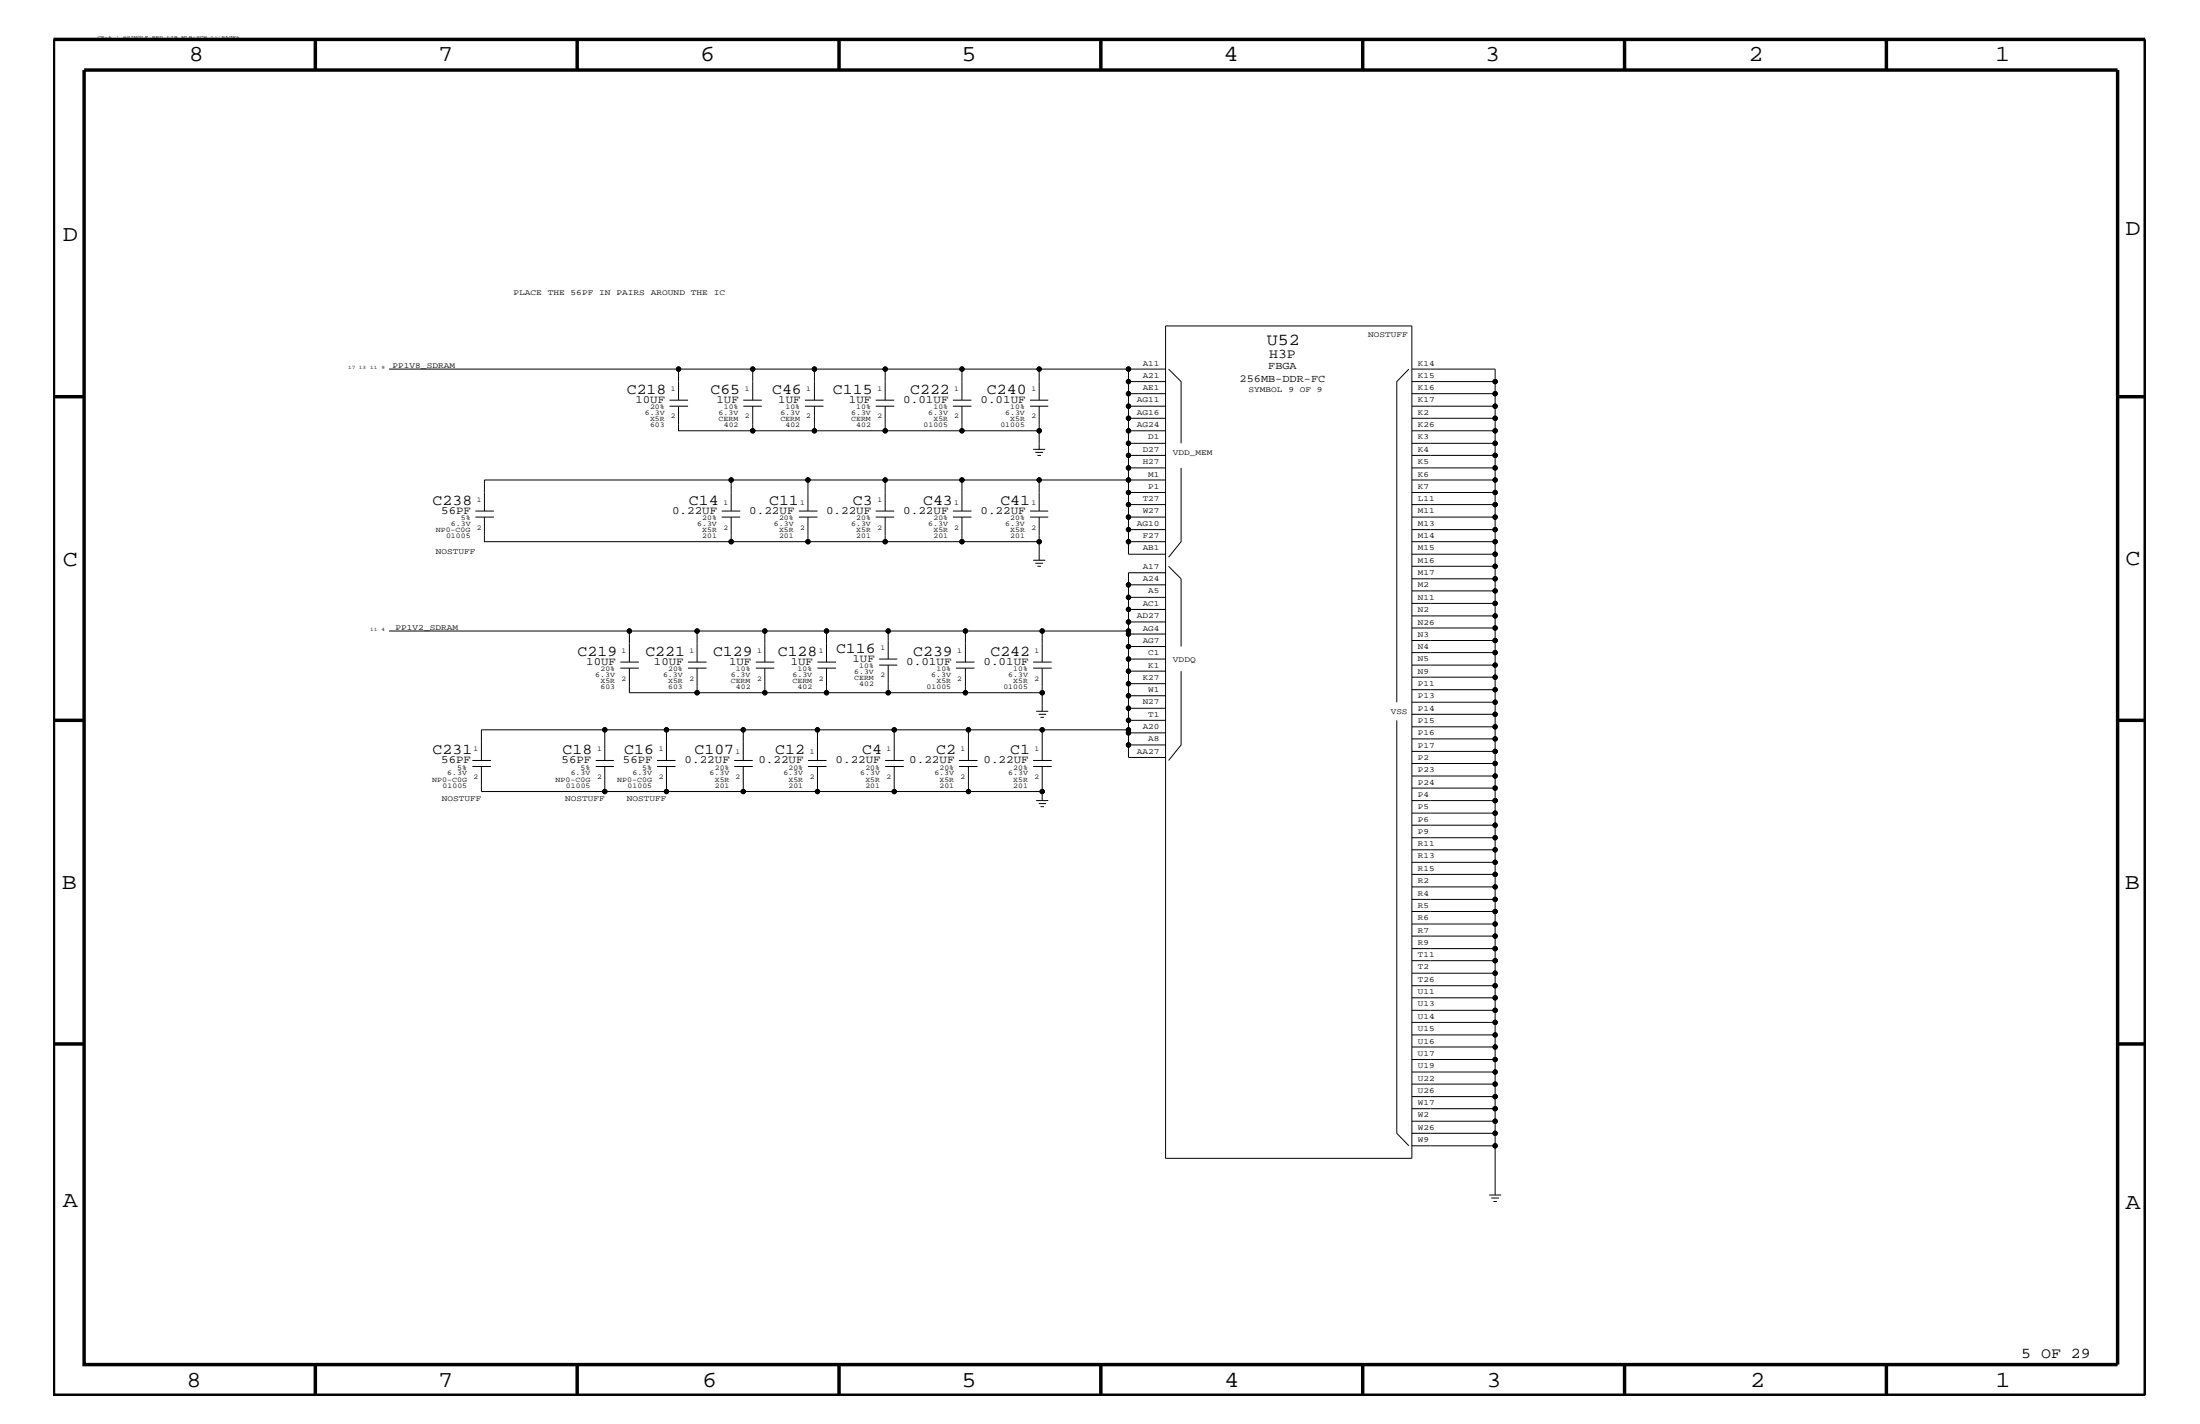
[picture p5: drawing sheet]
<svg xmlns="http://www.w3.org/2000/svg" width="432mm" height="279mm" viewBox="0 0 432 279" stroke-linecap="round" stroke-linejoin="round" font-family="sans-serif">
<g fill="none" stroke="#000" stroke-width=".2">
<path d="M76.4 72.4h56.8v6.1M131.4 79.7h3.6M131.4 78.5h3.6M133.2 79.7v4.8h26.7M133.2 72.4h14.5v6.1M145.9 79.7h3.6M145.9 78.5h3.6M147.7 72.4h26M147.7 79.7v4.8M158 79.7h3.6M158 78.5h3.6M159.9 72.4v6.1"/>
<path d="M159.9 79.7v4.8M171.9 79.7h3.6M171.9 78.5h3.6M173.7 72.4h15.1v6.1M173.7 72.4v6.1M173.7 79.7v4.8M187 79.7h3.7M187 78.5h3.7M188.8 79.7v4.8h15.2M188.8 72.4h15.2v6.1M202.2 79.7h3.5M202.2 78.5h3.5"/>
<path d="M204 79.7v8.5M204 72.4h24.8M221.5 74.9v2.3h7.3M221.5 77.2v2.5h7.3M221.5 79.7v2.4h7.3M221.5 74.9h7.3M221.5 72.4v2.5M228.8 64h48.3v163.3h-48.3zM229.4 72.4l2.4 2.5v12.1M276.5 72.4l-2.3 2.5v62.9M277.1 79.7h16.4v2.4M277.1 77.2h16.4v2.5"/>
<path d="M277.1 74.9h16.4v2.3M277.1 72.4h16.4v2.5M143.5 94.2v6.1M158.6 94.2v6.1M159.9 84.5h28.9M173.7 94.2v6.1M188.8 94.2v6.1M202.8 88.2h2.3M203.2 88.8h1.5M203.6 89.4h.7M204 94.2v6.1M221.5 82.1v2.4h7.3"/>
<path d="M221.5 84.5v2.5h7.3M221.5 87v2.4h7.3M221.5 89.4v2.4h7.3M221.5 91.8v2.4h-126.4v6.1M221.5 99h7.3M221.5 96.6v4.9M228.8 94.2h-7.3v2.4h7.3M231.8 91.8v14.5l-2.4 3M277.1 99h16.4v2.5M277.1 96.6h16.4v2.4M277.1 94.2h16.4v2.4M277.1 91.8h16.4v2.4"/>
<path d="M277.1 89.4h16.4v2.4M277.1 87h16.4v2.4M277.1 84.5h16.4v2.5M277.1 82.1h16.4v2.4M93.3 101.5h3.6M93.3 100.3h3.6M95.1 101.5v4.8h63.5M141.6 101.5h3.7M141.6 100.3h3.7M143.5 101.5v4.8M156.8 101.5h3.6M156.8 100.3h3.6"/>
<path d="M158.6 101.5v4.8M158.6 106.3h30.2M171.9 101.5h3.6M171.9 100.3h3.6M173.7 101.5v4.8M187 101.5h3.7M187 100.3h3.7M188.8 101.5v4.8h15.2M202.2 101.5h3.5M202.2 100.3h3.5M202.8 109.9h2.3M203.2 110.5h1.5"/>
<path d="M203.6 111.1h.7M204 101.5v8.4M221.5 114.8v2.4h7.3M221.5 117.2v2.4h7.3M221.5 106.3v2.4h7.3M221.5 119.6v2.4M228.8 103.9h-7.3v2.4h7.3M228.8 101.5h-7.3v2.4M228.8 112.4h-7.3v2.4h7.3M229.4 111.1l2.4 2.5v13.3M277.1 118.4h16.4v2.4M277.1 115.9h16.4v2.5"/>
<path d="M277.1 113.6h16.4v2.3M277.1 111.1h16.4v2.5M277.1 108.7h16.4v2.4M277.1 106.3h16.4v2.4M277.1 103.9h16.4v2.4M277.1 101.5h16.4v2.4M76.4 123.8h47.1M121.8 131.1h3.6M121.8 129.9h3.6M123.5 129.9v-6.1h13.3v6.1M123.5 131.1v4.8h13.3M135 131.1h3.7"/>
<path d="M135 129.9h3.7M136.8 131.1v4.8h13.3M136.8 123.8h13.3v6.1M148.3 131.1h3.7M148.3 129.9h3.7M150.1 123.8h12.1v6.1M150.1 131.1v4.8M150.1 135.9h39.4M160.4 131.1h3.7M160.4 129.9h3.7M162.2 123.8h12.1v5.5M162.2 131.1v4.8"/>
<path d="M172.6 130.5h3.5M172.6 129.3h3.5M174.3 130.5v5.4M174.3 123.8h15.2M187.6 131.1h3.7M187.6 129.9h3.7M189.5 131.1v4.8h15.1M189.5 129.9v-6.1h15.1v6.1M202.8 131.1h3.6M202.8 129.9h3.6M203.4 139.6h2.3M204.6 131.1v8.5"/>
<path d="M204.6 123.8h16.9M221.5 122v2.4h7.3M221.5 124.4v4.9h7.3M221.5 129.3v4.8h7.3M221.5 136.5v4.8h7.3M221.5 139h7.3M221.5 136.5h7.3M221.5 122h7.3M221.5 126.9h7.3M221.5 131.7h7.3M221.5 134.1v2.4M231.8 131.7v14.5l-2.4 3"/>
<path d="M277.1 137.8h16.4v2.4M277.1 135.3h16.4v2.5M277.1 132.9h16.4v2.4M277.1 130.5h16.4v2.4M277.1 128h16.4v2.5M277.1 125.7h16.4v2.3M277.1 123.2h16.4v2.5M277.1 120.8h16.4v2.4M92.7 150.4h3.7M92.7 149.2h3.7M94.5 150.4v4.9h95.6M116.9 150.4h3.6"/>
<path d="M116.9 149.2h3.6M118.7 150.4v4.9M118.7 143.2h-24.2v6M128.9 150.4h3.7M128.9 149.2h3.7M130.8 143.2h-12.1v6M130.8 150.4v4.9M144.1 150.4h3.6M144.1 149.2h3.6M145.9 143.2h-15.1v6M145.9 143.2v6M145.9 150.4v4.9"/>
<path d="M145.9 143.2h75.6M158.6 150.4h3.6M158.6 149.2h3.6M160.4 143.2v6M160.4 150.4v4.9M173.7 150.4h3.7M173.7 149.2h3.7M175.5 143.2v6M175.5 150.4v4.9M188.2 150.4h3.7M188.2 149.2h3.7M190.1 150.4v4.9h14.5"/>
<path d="M190.1 143.2v6M202.8 150.4h3.6M202.8 149.2h3.6M203.4 157.1h2.3M203.9 157.7h1.4M203.9 140.2h1.4M204.2 158.3h.7M204.2 140.7h.7M204.6 143.2v6M204.6 150.4v6.7M221.5 143.8h7.3M221.5 146.2h7.3"/>
<path d="M221.5 141.3v7.3h7.3M274.2 141.3v81.1l2.3 2.4M277.1 159.5h16.4v2.4M277.1 157.1h16.4v2.4M277.1 154.6h16.4v2.5M277.1 152.3h16.4v2.3M277.1 149.8h16.4v2.5M277.1 147.4h16.4v2.4M277.1 145h16.4v2.4M277.1 142.6h16.4v2.4M277.1 140.2h16.4v2.4M277.1 178.8h16.4v2.5"/>
<path d="M277.1 176.5h16.4v2.3M277.1 174h16.4v2.5M277.1 171.6h16.4v2.4M277.1 169.2h16.4v2.4M277.1 166.7h16.4v2.5M277.1 164.4h16.4v2.3M277.1 161.9h16.4v2.5M277.1 198.2h16.4v2.4M277.1 195.8h16.4v2.4M277.1 193.4h16.4v2.4M277.1 191h16.4v2.4M277.1 188.5h16.4v2.5"/>
<path d="M277.1 186.1h16.4v2.4M277.1 183.7h16.4v2.4M277.1 181.3h16.4v2.4M277.1 220h16.4v2.4M277.1 217.5h16.4v2.5M277.1 215.2h16.4v2.3M277.1 212.7h16.4v2.5M277.1 210.3h16.4v2.4M277.1 207.9h16.4v2.4M277.1 205.4h16.4v2.5M277.1 203.1h16.4v2.3M277.1 200.6h16.4v2.5"/>
<path d="M277.1 224.8h16.4v9.7M277.1 222.4h16.4v2.4M292.3 234.5h2.3M292.7 235.1h1.5M293.1 235.7h.7"/>
<circle cx="133.2" cy="72.4" r=".42"/>
<circle cx="147.7" cy="72.4" r=".42"/>
<circle cx="159.9" cy="72.4" r=".42"/>
<circle cx="173.7" cy="72.4" r=".42"/>
<circle cx="188.8" cy="72.4" r=".42"/>
<circle cx="204" cy="72.4" r=".42"/>
<circle cx="221.5" cy="72.4" r=".42"/>
<circle cx="221.5" cy="79.7" r=".42"/>
<circle cx="221.5" cy="74.9" r=".42"/>
<circle cx="221.5" cy="77.2" r=".42"/>
<circle cx="293.5" cy="79.7" r=".42"/>
<circle cx="293.5" cy="77.2" r=".42"/>
<circle cx="293.5" cy="74.9" r=".42"/>
<circle cx="143.5" cy="94.2" r=".42"/>
<circle cx="147.7" cy="84.5" r=".42"/>
<circle cx="158.6" cy="94.2" r=".42"/>
<circle cx="159.9" cy="84.5" r=".42"/>
<circle cx="173.7" cy="94.2" r=".42"/>
<circle cx="173.7" cy="84.5" r=".42"/>
<circle cx="188.8" cy="94.2" r=".42"/>
<circle cx="188.8" cy="84.5" r=".42"/>
<circle cx="204" cy="94.2" r=".42"/>
<circle cx="204" cy="84.5" r=".42"/>
<circle cx="221.5" cy="89.4" r=".42"/>
<circle cx="221.5" cy="96.6" r=".42"/>
<circle cx="221.5" cy="87" r=".42"/>
<circle cx="221.5" cy="82.1" r=".42"/>
<circle cx="221.5" cy="99" r=".42"/>
<circle cx="221.5" cy="94.2" r=".42"/>
<circle cx="221.5" cy="84.5" r=".42"/>
<circle cx="221.5" cy="91.8" r=".42"/>
<circle cx="293.5" cy="96.6" r=".42"/>
<circle cx="293.5" cy="89.4" r=".42"/>
<circle cx="293.5" cy="94.2" r=".42"/>
<circle cx="293.5" cy="82.1" r=".42"/>
<circle cx="293.5" cy="91.8" r=".42"/>
<circle cx="293.5" cy="84.5" r=".42"/>
<circle cx="293.5" cy="87" r=".42"/>
<circle cx="293.5" cy="99" r=".42"/>
<circle cx="143.5" cy="106.3" r=".42"/>
<circle cx="158.6" cy="106.3" r=".42"/>
<circle cx="173.7" cy="106.3" r=".42"/>
<circle cx="188.8" cy="106.3" r=".42"/>
<circle cx="204" cy="106.3" r=".42"/>
<circle cx="221.5" cy="106.3" r=".42"/>
<circle cx="221.5" cy="114.8" r=".42"/>
<circle cx="221.5" cy="103.9" r=".42"/>
<circle cx="221.5" cy="119.6" r=".42"/>
<circle cx="221.5" cy="101.5" r=".42"/>
<circle cx="221.5" cy="117.2" r=".42"/>
<circle cx="293.5" cy="106.3" r=".42"/>
<circle cx="293.5" cy="113.6" r=".42"/>
<circle cx="293.5" cy="118.4" r=".42"/>
<circle cx="293.5" cy="101.5" r=".42"/>
<circle cx="293.5" cy="115.9" r=".42"/>
<circle cx="293.5" cy="103.9" r=".42"/>
<circle cx="293.5" cy="111.1" r=".42"/>
<circle cx="293.5" cy="108.7" r=".42"/>
<circle cx="123.5" cy="123.8" r=".42"/>
<circle cx="136.8" cy="135.9" r=".42"/>
<circle cx="136.8" cy="123.8" r=".42"/>
<circle cx="150.1" cy="135.9" r=".42"/>
<circle cx="150.1" cy="123.8" r=".42"/>
<circle cx="162.2" cy="135.9" r=".42"/>
<circle cx="162.2" cy="123.8" r=".42"/>
<circle cx="174.3" cy="135.9" r=".42"/>
<circle cx="174.3" cy="123.8" r=".42"/>
<circle cx="189.5" cy="135.9" r=".42"/>
<circle cx="189.5" cy="123.8" r=".42"/>
<circle cx="204.6" cy="135.9" r=".42"/>
<circle cx="204.6" cy="123.8" r=".42"/>
<circle cx="221.5" cy="122" r=".42"/>
<circle cx="221.5" cy="131.7" r=".42"/>
<circle cx="221.5" cy="139" r=".42"/>
<circle cx="221.5" cy="136.5" r=".42"/>
<circle cx="221.5" cy="126.9" r=".42"/>
<circle cx="221.5" cy="123.8" r=".42"/>
<circle cx="221.5" cy="124.4" r=".42"/>
<circle cx="221.5" cy="134.1" r=".42"/>
<circle cx="221.5" cy="129.3" r=".42"/>
<circle cx="293.5" cy="130.5" r=".42"/>
<circle cx="293.5" cy="123.2" r=".42"/>
<circle cx="293.5" cy="137.8" r=".42"/>
<circle cx="293.5" cy="125.7" r=".42"/>
<circle cx="293.5" cy="132.9" r=".42"/>
<circle cx="293.5" cy="135.3" r=".42"/>
<circle cx="293.5" cy="120.8" r=".42"/>
<circle cx="293.5" cy="128" r=".42"/>
<circle cx="118.7" cy="143.2" r=".42"/>
<circle cx="118.7" cy="155.3" r=".42"/>
<circle cx="130.8" cy="143.2" r=".42"/>
<circle cx="130.8" cy="155.3" r=".42"/>
<circle cx="145.9" cy="155.3" r=".42"/>
<circle cx="145.9" cy="143.2" r=".42"/>
<circle cx="160.4" cy="155.3" r=".42"/>
<circle cx="160.4" cy="143.2" r=".42"/>
<circle cx="175.5" cy="155.3" r=".42"/>
<circle cx="175.5" cy="143.2" r=".42"/>
<circle cx="190.1" cy="155.3" r=".42"/>
<circle cx="190.1" cy="143.2" r=".42"/>
<circle cx="204.6" cy="143.2" r=".42"/>
<circle cx="204.6" cy="155.3" r=".42"/>
<circle cx="221.5" cy="141.3" r=".42"/>
<circle cx="221.5" cy="146.2" r=".42"/>
<circle cx="221.5" cy="143.2" r=".42"/>
<circle cx="221.5" cy="143.8" r=".42"/>
<circle cx="293.5" cy="142.6" r=".42"/>
<circle cx="293.5" cy="147.4" r=".42"/>
<circle cx="293.5" cy="149.8" r=".42"/>
<circle cx="293.5" cy="145" r=".42"/>
<circle cx="293.5" cy="154.6" r=".42"/>
<circle cx="293.5" cy="140.2" r=".42"/>
<circle cx="293.5" cy="159.5" r=".42"/>
<circle cx="293.5" cy="157.1" r=".42"/>
<circle cx="293.5" cy="152.3" r=".42"/>
<circle cx="293.5" cy="161.9" r=".42"/>
<circle cx="293.5" cy="174" r=".42"/>
<circle cx="293.5" cy="176.5" r=".42"/>
<circle cx="293.5" cy="166.7" r=".42"/>
<circle cx="293.5" cy="178.8" r=".42"/>
<circle cx="293.5" cy="164.4" r=".42"/>
<circle cx="293.5" cy="171.6" r=".42"/>
<circle cx="293.5" cy="169.2" r=".42"/>
<circle cx="293.5" cy="183.7" r=".42"/>
<circle cx="293.5" cy="188.5" r=".42"/>
<circle cx="293.5" cy="181.3" r=".42"/>
<circle cx="293.5" cy="191" r=".42"/>
<circle cx="293.5" cy="193.4" r=".42"/>
<circle cx="293.5" cy="195.8" r=".42"/>
<circle cx="293.5" cy="198.2" r=".42"/>
<circle cx="293.5" cy="186.1" r=".42"/>
<circle cx="293.5" cy="212.7" r=".42"/>
<circle cx="293.5" cy="215.2" r=".42"/>
<circle cx="293.5" cy="217.5" r=".42"/>
<circle cx="293.5" cy="205.4" r=".42"/>
<circle cx="293.5" cy="207.9" r=".42"/>
<circle cx="293.5" cy="220" r=".42"/>
<circle cx="293.5" cy="200.6" r=".42"/>
<circle cx="293.5" cy="210.3" r=".42"/>
<circle cx="293.5" cy="203.1" r=".42"/>
<circle cx="293.5" cy="224.8" r=".42"/>
<circle cx="293.5" cy="222.4" r=".42"/>
</g>
<g fill="none" stroke="#000" stroke-width=".68" stroke-linecap="butt">
<path d="M10.5 7.7h410.5v266.1h-410.5zM16.5 13.7h399.1v254h-399.1zM61.9 7.7v6M113.3 7.7v6M164.7 7.7v6M216.1 7.7v6M267.5 7.7v6M318.9 7.7v6M370.2 7.7v6M10.5 77.8h6M415.6 77.8h5.4M10.5 141.3h6"/>
<path d="M415.6 141.3h5.4M10.5 204.8h6M415.6 204.8h5.4M61.9 267.7v6.1M113.3 267.7v6.1M164.7 267.7v6.1M216.1 268v5.8M267.5 267.7v6.1M318.9 267.7v6.1M370.2 267.7v6.1"/>
</g>
<g fill="#000">
<circle cx="133.2" cy="72.4" r=".42"/>
<circle cx="147.7" cy="72.4" r=".42"/>
<circle cx="159.9" cy="72.4" r=".42"/>
<circle cx="173.7" cy="72.4" r=".42"/>
<circle cx="188.8" cy="72.4" r=".42"/>
<circle cx="204" cy="72.4" r=".42"/>
<circle cx="221.5" cy="72.4" r=".42"/>
<circle cx="221.5" cy="79.7" r=".42"/>
<circle cx="221.5" cy="74.9" r=".42"/>
<circle cx="221.5" cy="77.2" r=".42"/>
<circle cx="293.5" cy="79.7" r=".42"/>
<circle cx="293.5" cy="77.2" r=".42"/>
<circle cx="293.5" cy="74.9" r=".42"/>
<circle cx="143.5" cy="94.2" r=".42"/>
<circle cx="147.7" cy="84.5" r=".42"/>
<circle cx="158.6" cy="94.2" r=".42"/>
<circle cx="159.9" cy="84.5" r=".42"/>
<circle cx="173.7" cy="94.2" r=".42"/>
<circle cx="173.7" cy="84.5" r=".42"/>
<circle cx="188.8" cy="94.2" r=".42"/>
<circle cx="188.8" cy="84.5" r=".42"/>
<circle cx="204" cy="94.2" r=".42"/>
<circle cx="204" cy="84.5" r=".42"/>
<circle cx="221.5" cy="89.4" r=".42"/>
<circle cx="221.5" cy="96.6" r=".42"/>
<circle cx="221.5" cy="87" r=".42"/>
<circle cx="221.5" cy="82.1" r=".42"/>
<circle cx="221.5" cy="99" r=".42"/>
<circle cx="221.5" cy="94.2" r=".42"/>
<circle cx="221.5" cy="84.5" r=".42"/>
<circle cx="221.5" cy="91.8" r=".42"/>
<circle cx="293.5" cy="96.6" r=".42"/>
<circle cx="293.5" cy="89.4" r=".42"/>
<circle cx="293.5" cy="94.2" r=".42"/>
<circle cx="293.5" cy="82.1" r=".42"/>
<circle cx="293.5" cy="91.8" r=".42"/>
<circle cx="293.5" cy="84.5" r=".42"/>
<circle cx="293.5" cy="87" r=".42"/>
<circle cx="293.5" cy="99" r=".42"/>
<circle cx="143.5" cy="106.3" r=".42"/>
<circle cx="158.6" cy="106.3" r=".42"/>
<circle cx="173.7" cy="106.3" r=".42"/>
<circle cx="188.8" cy="106.3" r=".42"/>
<circle cx="204" cy="106.3" r=".42"/>
<circle cx="221.5" cy="106.3" r=".42"/>
<circle cx="221.5" cy="114.8" r=".42"/>
<circle cx="221.5" cy="103.9" r=".42"/>
<circle cx="221.5" cy="119.6" r=".42"/>
<circle cx="221.5" cy="101.5" r=".42"/>
<circle cx="221.5" cy="117.2" r=".42"/>
<circle cx="293.5" cy="106.3" r=".42"/>
<circle cx="293.5" cy="113.6" r=".42"/>
<circle cx="293.5" cy="118.4" r=".42"/>
<circle cx="293.5" cy="101.5" r=".42"/>
<circle cx="293.5" cy="115.9" r=".42"/>
<circle cx="293.5" cy="103.9" r=".42"/>
<circle cx="293.5" cy="111.1" r=".42"/>
<circle cx="293.5" cy="108.7" r=".42"/>
<circle cx="123.5" cy="123.8" r=".42"/>
<circle cx="136.8" cy="135.9" r=".42"/>
<circle cx="136.8" cy="123.8" r=".42"/>
<circle cx="150.1" cy="135.9" r=".42"/>
<circle cx="150.1" cy="123.8" r=".42"/>
<circle cx="162.2" cy="135.9" r=".42"/>
<circle cx="162.2" cy="123.8" r=".42"/>
<circle cx="174.3" cy="135.9" r=".42"/>
<circle cx="174.3" cy="123.8" r=".42"/>
<circle cx="189.5" cy="135.9" r=".42"/>
<circle cx="189.5" cy="123.8" r=".42"/>
<circle cx="204.6" cy="135.9" r=".42"/>
<circle cx="204.6" cy="123.8" r=".42"/>
<circle cx="221.5" cy="122" r=".42"/>
<circle cx="221.5" cy="131.7" r=".42"/>
<circle cx="221.5" cy="139" r=".42"/>
<circle cx="221.5" cy="136.5" r=".42"/>
<circle cx="221.5" cy="126.9" r=".42"/>
<circle cx="221.5" cy="123.8" r=".42"/>
<circle cx="221.5" cy="124.4" r=".42"/>
<circle cx="221.5" cy="134.1" r=".42"/>
<circle cx="221.5" cy="129.3" r=".42"/>
<circle cx="293.5" cy="130.5" r=".42"/>
<circle cx="293.5" cy="123.2" r=".42"/>
<circle cx="293.5" cy="137.8" r=".42"/>
<circle cx="293.5" cy="125.7" r=".42"/>
<circle cx="293.5" cy="132.9" r=".42"/>
<circle cx="293.5" cy="135.3" r=".42"/>
<circle cx="293.5" cy="120.8" r=".42"/>
<circle cx="293.5" cy="128" r=".42"/>
<circle cx="118.7" cy="143.2" r=".42"/>
<circle cx="118.7" cy="155.3" r=".42"/>
<circle cx="130.8" cy="143.2" r=".42"/>
<circle cx="130.8" cy="155.3" r=".42"/>
<circle cx="145.9" cy="155.3" r=".42"/>
<circle cx="145.9" cy="143.2" r=".42"/>
<circle cx="160.4" cy="155.3" r=".42"/>
<circle cx="160.4" cy="143.2" r=".42"/>
<circle cx="175.5" cy="155.3" r=".42"/>
<circle cx="175.5" cy="143.2" r=".42"/>
<circle cx="190.1" cy="155.3" r=".42"/>
<circle cx="190.1" cy="143.2" r=".42"/>
<circle cx="204.6" cy="143.2" r=".42"/>
<circle cx="204.6" cy="155.3" r=".42"/>
<circle cx="221.5" cy="141.3" r=".42"/>
<circle cx="221.5" cy="146.2" r=".42"/>
<circle cx="221.5" cy="143.2" r=".42"/>
<circle cx="221.5" cy="143.8" r=".42"/>
<circle cx="293.5" cy="142.6" r=".42"/>
<circle cx="293.5" cy="147.4" r=".42"/>
<circle cx="293.5" cy="149.8" r=".42"/>
<circle cx="293.5" cy="145" r=".42"/>
<circle cx="293.5" cy="154.6" r=".42"/>
<circle cx="293.5" cy="140.2" r=".42"/>
<circle cx="293.5" cy="159.5" r=".42"/>
<circle cx="293.5" cy="157.1" r=".42"/>
<circle cx="293.5" cy="152.3" r=".42"/>
<circle cx="293.5" cy="161.9" r=".42"/>
<circle cx="293.5" cy="174" r=".42"/>
<circle cx="293.5" cy="176.5" r=".42"/>
<circle cx="293.5" cy="166.7" r=".42"/>
<circle cx="293.5" cy="178.8" r=".42"/>
<circle cx="293.5" cy="164.4" r=".42"/>
<circle cx="293.5" cy="171.6" r=".42"/>
<circle cx="293.5" cy="169.2" r=".42"/>
<circle cx="293.5" cy="183.7" r=".42"/>
<circle cx="293.5" cy="188.5" r=".42"/>
<circle cx="293.5" cy="181.3" r=".42"/>
<circle cx="293.5" cy="191" r=".42"/>
<circle cx="293.5" cy="193.4" r=".42"/>
<circle cx="293.5" cy="195.8" r=".42"/>
<circle cx="293.5" cy="198.2" r=".42"/>
<circle cx="293.5" cy="186.1" r=".42"/>
<circle cx="293.5" cy="212.7" r=".42"/>
<circle cx="293.5" cy="215.2" r=".42"/>
<circle cx="293.5" cy="217.5" r=".42"/>
<circle cx="293.5" cy="205.4" r=".42"/>
<circle cx="293.5" cy="207.9" r=".42"/>
<circle cx="293.5" cy="220" r=".42"/>
<circle cx="293.5" cy="200.6" r=".42"/>
<circle cx="293.5" cy="210.3" r=".42"/>
<circle cx="293.5" cy="203.1" r=".42"/>
<circle cx="293.5" cy="224.8" r=".42"/>
<circle cx="293.5" cy="222.4" r=".42"/>
</g>
<g font-size="4.5">
<text x="37.1" y="12.1">8</text>
<text x="86" y="12.1">7</text>
<text x="137.4" y="12.1">6</text>
<text x="188.7" y="12.1">5</text>
<text x="240.1" y="12.1">4</text>
<text x="291.5" y="12.1">3</text>
<text x="343.2" y="12.1">2</text>
<text x="391.6" y="12.1">1</text>
<text x="12.4" y="47.3">D</text>
<text x="417.2" y="46.2">D</text>
<text x="12.4" y="111">C</text>
<text x="417.2" y="110.8">C</text>
<text x="12.1" y="174.5">B</text>
<text x="417.1" y="174.4">B</text>
<text x="12.4" y="236.8">A</text>
<text x="417.2" y="237.2">A</text>
<text x="36.6" y="272.1">8</text>
<text x="86" y="272.1">7</text>
<text x="137.8" y="272.1">6</text>
<text x="188.7" y="272.1">5</text>
<text x="240.3" y="272.1">4</text>
<text x="291.8" y="272.1">3</text>
<text x="343.5" y="272.1">2</text>
<text x="391.7" y="272.1">1</text>
</g>
<text font-size="3.3" x="248.6" y="67.7">U52</text>
<g font-size="3">
<text x="123" y="77.2">C218</text>
<text x="139.4" y="77.2">C65</text>
<text x="151.6" y="77.2">C46</text>
<text x="163.5" y="77.2">C115</text>
<text x="178.6" y="77.2">C222</text>
<text x="193.7" y="77.2">C240</text>
<text x="84.9" y="99">C238</text>
<text x="135.2" y="99">C14</text>
<text x="151" y="99">C11</text>
<text x="167.4" y="99">C3</text>
<text x="181.2" y="99">C43</text>
<text x="196.3" y="99">C41</text>
<text x="113.4" y="128.6">C219</text>
<text x="126.7" y="128.6">C221</text>
<text x="140" y="128.6">C129</text>
<text x="152.7" y="128.6">C128</text>
<text x="164.1" y="128">C116</text>
<text x="179.2" y="128.6">C239</text>
<text x="194.4" y="128.6">C242</text>
<text x="84.9" y="148">C231</text>
<text x="110.4" y="148">C18</text>
<text x="122.5" y="148">C16</text>
<text x="136.3" y="148">C107</text>
<text x="152.1" y="148">C12</text>
<text x="169.2" y="148">C4</text>
<text x="183.7" y="148">C2</text>
<text x="198.3" y="148">C1</text>
<text x="396.7" y="266.5">5 OF 29</text>
</g>
<text font-size="2.6" x="249.1" y="70.2">H3P</text>
<g font-size="2.2">
<text x="124.7" y="79.1">10UF</text>
<text x="140.6" y="79.1">1UF</text>
<text x="152.7" y="79.1">1UF</text>
<text x="166.6" y="79.1">1UF</text>
<text x="177.3" y="79.1">0.01UF</text>
<text x="192.4" y="79.1">0.01UF</text>
<text x="86.6" y="100.9">56PF</text>
<text x="131.9" y="100.9">0.22UF</text>
<text x="147.1" y="100.9">0.22UF</text>
<text x="162.1" y="100.9">0.22UF</text>
<text x="177.3" y="100.9">0.22UF</text>
<text x="192.4" y="100.9">0.22UF</text>
<text x="115.1" y="130.5">10UF</text>
<text x="128.4" y="130.5">10UF</text>
<text x="143.1" y="130.5">1UF</text>
<text x="155.2" y="130.5">1UF</text>
<text x="167.3" y="129.9">1UF</text>
<text x="177.9" y="130.5">0.01UF</text>
<text x="193" y="130.5">0.01UF</text>
<text x="86.6" y="149.8">56PF</text>
<text x="110.2" y="149.8">56PF</text>
<text x="122.3" y="149.8">56PF</text>
<text x="134.4" y="149.8">0.22UF</text>
<text x="148.8" y="149.8">0.22UF</text>
<text x="164" y="149.8">0.22UF</text>
<text x="178.5" y="149.8">0.22UF</text>
<text x="193" y="149.8">0.22UF</text>
</g>
<g font-size="2.1">
<text x="243.3" y="74.9">256MB-DDR-FC</text>
<text x="248.9" y="72.4">FBGA</text>
</g>
<g font-size="1.6">
<text x="100.8" y="57.9">PLACE THE 56PF IN PAIRS AROUND THE IC</text>
<text x="224.3" y="71.7">A11</text>
<text x="268.6" y="66.1">NOSTUFF</text>
<text x="278.3" y="71.7">K14</text>
<text x="77" y="72.2">PP1V8_SDRAM</text>
<text x="224.3" y="74.1">A21</text>
<text x="224.3" y="76.6">AE1</text>
<text x="245" y="77">SYMBOL 9 OF 9</text>
<text x="278.3" y="74.1">K15</text>
<text x="278.3" y="76.6">K16</text>
<text x="223.1" y="78.9">AG11</text>
<text x="223.1" y="81.4">AG16</text>
<text x="223.1" y="83.8">AG24</text>
<text x="278.3" y="78.9">K17</text>
<text x="278.3" y="81.4">K2</text>
<text x="278.3" y="83.8">K26</text>
<text x="224.3" y="88.7">D27</text>
<text x="225.4" y="86.2">D1</text>
<text x="230.2" y="89.4">VDD_MEM</text>
<text x="278.3" y="86.2">K3</text>
<text x="278.3" y="88.7">K4</text>
<text x="224.3" y="91">H27</text>
<text x="225.4" y="93.5">M1</text>
<text x="225.4" y="95.9">P1</text>
<text x="278.3" y="93.5">K6</text>
<text x="278.3" y="95.9">K7</text>
<text x="278.3" y="91">K5</text>
<text x="224.3" y="98.3">T27</text>
<text x="224.3" y="100.7">W27</text>
<text x="278.3" y="98.3">L11</text>
<text x="278.3" y="100.7">M11</text>
<text x="223.1" y="103.2">AG10</text>
<text x="224.3" y="105.6">F27</text>
<text x="224.3" y="108">AB1</text>
<text x="278.3" y="103.2">M13</text>
<text x="278.3" y="105.6">M14</text>
<text x="278.3" y="108">M15</text>
<text x="85.5" y="108.7">NOSTUFF</text>
<text x="224.3" y="111.6">A17</text>
<text x="278.3" y="110.4">M16</text>
<text x="278.3" y="112.8">M17</text>
<text x="224.3" y="114.1">A24</text>
<text x="224.3" y="118.9">AC1</text>
<text x="225.4" y="116.4">A5</text>
<text x="278.3" y="115.3">M2</text>
<text x="278.3" y="117.6">N11</text>
<text x="77.6" y="123.6">PP1V2_SDRAM</text>
<text x="223.1" y="121.3">AD27</text>
<text x="224.3" y="123.7">AG4</text>
<text x="278.3" y="120.1">N2</text>
<text x="278.3" y="122.5">N26</text>
<text x="278.3" y="124.9">N3</text>
<text x="224.3" y="126.1">AG7</text>
<text x="225.4" y="128.6">C1</text>
<text x="225.4" y="131">K1</text>
<text x="230.2" y="129.9">VDDQ</text>
<text x="278.3" y="127.4">N4</text>
<text x="278.3" y="129.7">N5</text>
<text x="224.3" y="133.4">K27</text>
<text x="225.4" y="135.8">W1</text>
<text x="278.3" y="132.2">N9</text>
<text x="278.3" y="134.6">P11</text>
<text x="278.3" y="137">P13</text>
<text x="224.3" y="138.2">N27</text>
<text x="224.3" y="143">A20</text>
<text x="225.4" y="140.7">T1</text>
<text x="273" y="140.2">VSS</text>
<text x="278.3" y="139.5">P14</text>
<text x="278.3" y="141.8">P15</text>
<text x="223.1" y="147.9">AA27</text>
<text x="225.4" y="145.5">A8</text>
<text x="278.3" y="144.3">P16</text>
<text x="278.3" y="146.7">P17</text>
<text x="278.3" y="149.1">P2</text>
<text x="278.3" y="151.5">P23</text>
<text x="278.3" y="154">P24</text>
<text x="86.7" y="157.1">NOSTUFF</text>
<text x="110.9" y="157.1">NOSTUFF</text>
<text x="123" y="157.1">NOSTUFF</text>
<text x="278.3" y="156.3">P4</text>
<text x="278.3" y="158.8">P5</text>
<text x="278.3" y="161.2">P6</text>
<text x="278.3" y="163.6">P9</text>
<text x="278.3" y="166.1">R11</text>
<text x="278.3" y="168.4">R13</text>
<text x="278.3" y="170.9">R15</text>
<text x="278.3" y="173.3">R2</text>
<text x="278.3" y="175.7">R4</text>
<text x="278.3" y="178.2">R5</text>
<text x="278.3" y="180.5">R6</text>
<text x="278.3" y="183">R7</text>
<text x="278.3" y="185.4">R9</text>
<text x="278.3" y="187.8">T11</text>
<text x="278.3" y="190.2">T2</text>
<text x="278.3" y="192.6">T26</text>
<text x="278.3" y="195.1">U11</text>
<text x="278.3" y="197.5">U13</text>
<text x="278.3" y="199.9">U14</text>
<text x="278.3" y="202.3">U15</text>
<text x="278.3" y="204.8">U16</text>
<text x="278.3" y="207.1">U17</text>
<text x="278.3" y="209.6">U19</text>
<text x="278.3" y="212">U22</text>
<text x="278.3" y="214.4">U26</text>
<text x="278.3" y="216.9">W17</text>
<text x="278.3" y="219.2">W2</text>
<text x="278.3" y="221.7">W26</text>
<text x="278.3" y="224.1">W9</text>
</g>
<g font-size="1.4">
<text x="131.7" y="76.7">1</text>
<text x="146.2" y="76.7">1</text>
<text x="158.2" y="76.7">1</text>
<text x="172.2" y="76.7">1</text>
<text x="187.3" y="76.7">1</text>
<text x="202.4" y="76.7">1</text>
<text x="126.6" y="81.4">6.3V</text>
<text x="127.6" y="82.6">X5R</text>
<text x="127.6" y="83.8">603</text>
<text x="127.6" y="80.3">20%</text>
<text x="131.7" y="82.1">2</text>
<text x="141.1" y="81.4">6.3V</text>
<text x="141.1" y="82.6">CERM</text>
<text x="142.1" y="83.8">402</text>
<text x="142.1" y="80.3">10%</text>
<text x="146.2" y="82.1">2</text>
<text x="153.2" y="82.6">CERM</text>
<text x="153.2" y="81.4">6.3V</text>
<text x="154.2" y="80.3">10%</text>
<text x="154.2" y="83.8">402</text>
<text x="158.2" y="82.1">2</text>
<text x="167" y="82.6">CERM</text>
<text x="167" y="81.4">6.3V</text>
<text x="168.1" y="80.3">10%</text>
<text x="168.1" y="83.8">402</text>
<text x="172.2" y="82.1">2</text>
<text x="181.3" y="83.8">01005</text>
<text x="182.2" y="81.4">6.3V</text>
<text x="183.2" y="80.3">10%</text>
<text x="183.2" y="82.6">X5R</text>
<text x="187.3" y="82.1">2</text>
<text x="196.3" y="83.8">01005</text>
<text x="197.3" y="81.4">6.3V</text>
<text x="198.3" y="80.3">10%</text>
<text x="198.3" y="82.6">X5R</text>
<text x="202.4" y="82.1">2</text>
<text x="93.6" y="98.4">1</text>
<text x="142" y="99">1</text>
<text x="157.1" y="99">1</text>
<text x="172.2" y="98.4">1</text>
<text x="187.3" y="99">1</text>
<text x="202.4" y="99">1</text>
<text x="85.5" y="104.3">NP0-C0G</text>
<text x="87.5" y="105.6">01005</text>
<text x="88.5" y="103.2">6.3V</text>
<text x="90.4" y="102.1">5%</text>
<text x="93.6" y="103.9">2</text>
<text x="136.8" y="103.2">6.3V</text>
<text x="137.8" y="104.3">X5R</text>
<text x="137.8" y="105.6">201</text>
<text x="137.8" y="102.1">20%</text>
<text x="142" y="103.9">2</text>
<text x="151.9" y="103.2">6.3V</text>
<text x="152.9" y="104.3">X5R</text>
<text x="152.9" y="105.6">201</text>
<text x="152.9" y="102.1">20%</text>
<text x="157.1" y="103.9">2</text>
<text x="167" y="103.2">6.3V</text>
<text x="168.1" y="104.3">X5R</text>
<text x="168.1" y="105.6">201</text>
<text x="168.1" y="102.1">20%</text>
<text x="172.2" y="103.9">2</text>
<text x="182.2" y="103.2">6.3V</text>
<text x="183.2" y="104.3">X5R</text>
<text x="183.2" y="105.6">201</text>
<text x="183.2" y="102.1">20%</text>
<text x="187.3" y="103.9">2</text>
<text x="197.3" y="103.2">6.3V</text>
<text x="198.3" y="105.6">201</text>
<text x="198.3" y="102.1">20%</text>
<text x="198.3" y="104.3">X5R</text>
<text x="202.4" y="103.9">2</text>
<text x="117.9" y="131.7">20%</text>
<text x="122" y="128">1</text>
<text x="131.1" y="131.7">20%</text>
<text x="135.3" y="128">1</text>
<text x="144.4" y="131.7">10%</text>
<text x="148.6" y="128">1</text>
<text x="156.5" y="131.7">10%</text>
<text x="160.7" y="128">1</text>
<text x="168.7" y="131.1">10%</text>
<text x="172.8" y="127.5">1</text>
<text x="183.8" y="131.7">10%</text>
<text x="187.9" y="128">1</text>
<text x="198.9" y="131.7">10%</text>
<text x="203" y="128">1</text>
<text x="116.8" y="132.8">6.3V</text>
<text x="117.9" y="135.2">603</text>
<text x="117.9" y="134">X5R</text>
<text x="122" y="133.5">2</text>
<text x="130.1" y="132.8">6.3V</text>
<text x="131.1" y="134">X5R</text>
<text x="131.1" y="135.2">603</text>
<text x="135.3" y="133.5">2</text>
<text x="143.4" y="132.8">6.3V</text>
<text x="143.4" y="134">CERM</text>
<text x="144.4" y="135.2">402</text>
<text x="148.6" y="133.5">2</text>
<text x="155.5" y="134">CERM</text>
<text x="155.5" y="132.8">6.3V</text>
<text x="156.5" y="135.2">402</text>
<text x="160.7" y="133.5">2</text>
<text x="167.6" y="132.2">6.3V</text>
<text x="167.6" y="133.4">CERM</text>
<text x="168.7" y="134.6">402</text>
<text x="172.8" y="132.9">2</text>
<text x="181.9" y="135.2">01005</text>
<text x="182.8" y="132.8">6.3V</text>
<text x="183.8" y="134">X5R</text>
<text x="187.9" y="133.5">2</text>
<text x="196.9" y="135.2">01005</text>
<text x="197.9" y="132.8">6.3V</text>
<text x="198.9" y="134">X5R</text>
<text x="203" y="133.5">2</text>
<text x="93" y="147.4">1</text>
<text x="117.2" y="147.4">1</text>
<text x="129.3" y="147.4">1</text>
<text x="144.4" y="148">1</text>
<text x="158.9" y="148">1</text>
<text x="174" y="147.4">1</text>
<text x="188.6" y="147.4">1</text>
<text x="203" y="147.4">1</text>
<text x="84.8" y="153.4">NP0-C0G</text>
<text x="86.9" y="154.5">01005</text>
<text x="87.8" y="152.1">6.3V</text>
<text x="89.7" y="151.1">5%</text>
<text x="93" y="152.9">2</text>
<text x="109.1" y="153.4">NP0-C0G</text>
<text x="111.1" y="154.5">01005</text>
<text x="112" y="152.1">6.3V</text>
<text x="114" y="151.1">5%</text>
<text x="117.2" y="152.9">2</text>
<text x="121.2" y="153.4">NP0-C0G</text>
<text x="123.2" y="154.5">01005</text>
<text x="124.1" y="152.1">6.3V</text>
<text x="126.1" y="151.1">5%</text>
<text x="129.3" y="152.9">2</text>
<text x="139.3" y="152.1">6.3V</text>
<text x="140.3" y="151.1">20%</text>
<text x="140.3" y="153.4">X5R</text>
<text x="140.3" y="154.5">201</text>
<text x="144.4" y="152.9">2</text>
<text x="153.8" y="152.1">6.3V</text>
<text x="154.8" y="151.1">20%</text>
<text x="154.8" y="153.4">X5R</text>
<text x="154.8" y="154.5">201</text>
<text x="158.9" y="152.9">2</text>
<text x="168.8" y="152.1">6.3V</text>
<text x="169.8" y="151.1">20%</text>
<text x="169.8" y="153.4">X5R</text>
<text x="169.8" y="154.5">201</text>
<text x="174" y="152.9">2</text>
<text x="183.4" y="152.1">6.3V</text>
<text x="184.4" y="153.4">X5R</text>
<text x="184.4" y="151.1">20%</text>
<text x="184.4" y="154.5">201</text>
<text x="188.6" y="152.9">2</text>
<text x="197.9" y="152.1">6.3V</text>
<text x="198.9" y="154.5">201</text>
<text x="198.9" y="153.4">X5R</text>
<text x="198.9" y="151.1">20%</text>
<text x="203" y="152.9">2</text>
</g>
<g font-size="1">
<text x="19.1" y="7.7">CR-5</text>
<text x="22.7" y="7.7">:</text>
<text x="24.1" y="7.7">@SINGLE_BRD_LIB.MLB(SCH_1):PAGE5</text>
<text x="68.3" y="72.4">17 13</text>
<text x="72.6" y="72.4">11</text>
<text x="74.8" y="72.4">9</text>
<text x="72.6" y="123.8">11</text>
<text x="74.8" y="123.8">4</text>
</g>
</svg>
